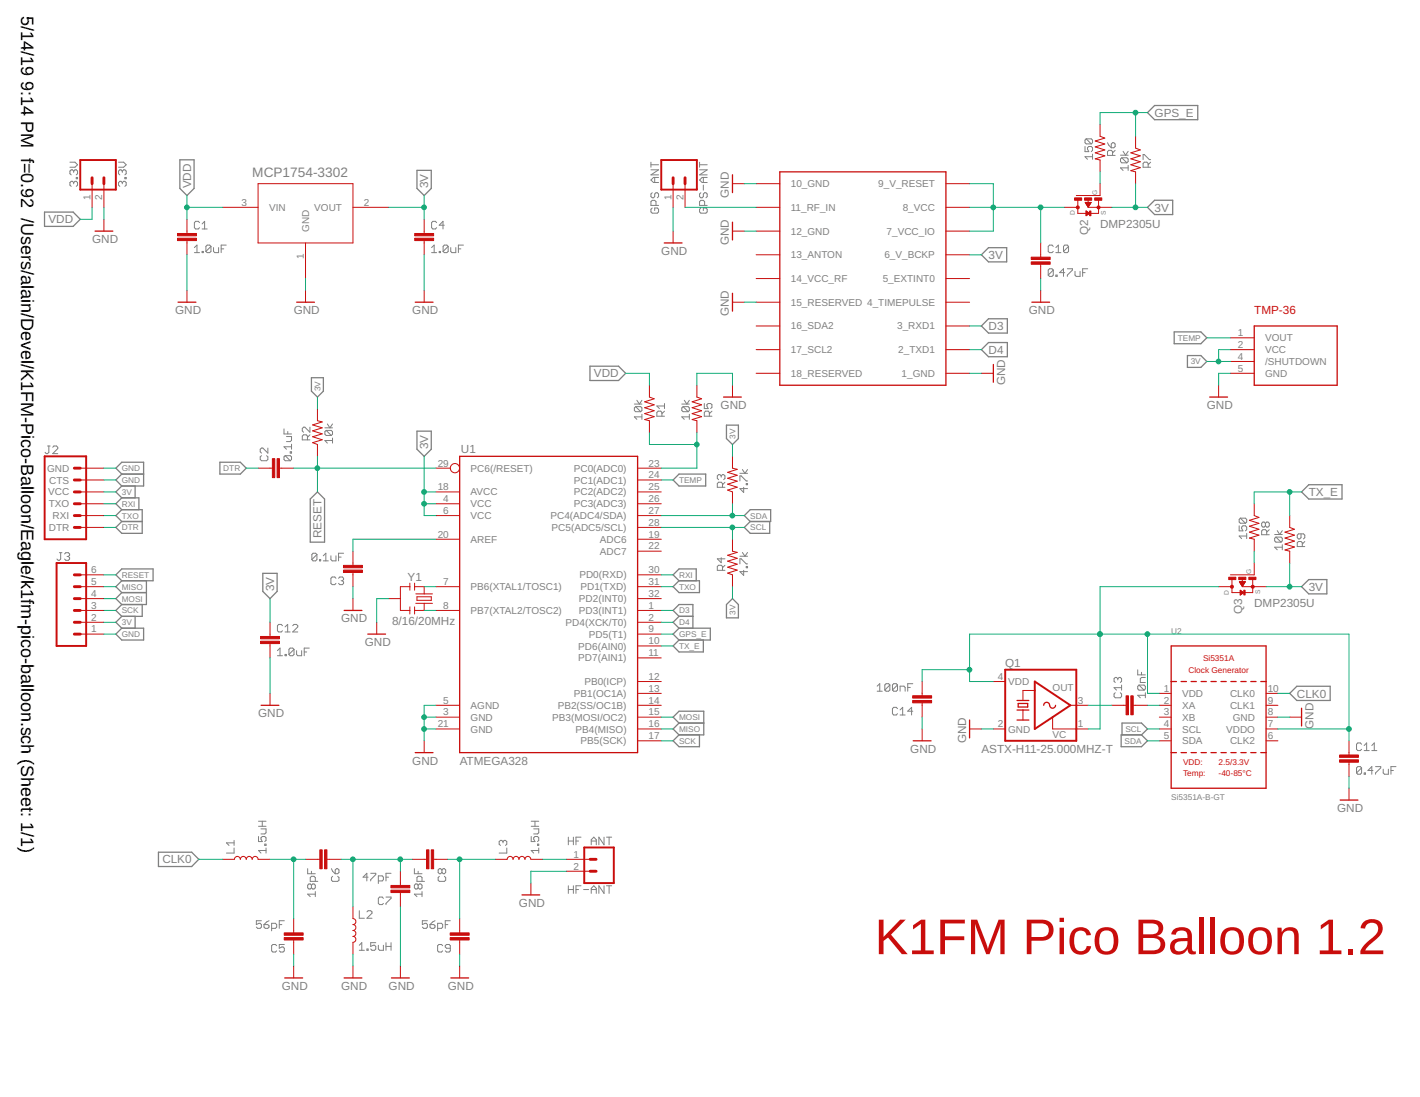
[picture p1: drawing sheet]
<svg xmlns="http://www.w3.org/2000/svg" width="279mm" height="216mm" viewBox="0 0 279 216" stroke-linecap="round" stroke-linejoin="round" font-family="sans-serif">
<g fill="none" stroke="#808080" stroke-width=".2">
<path d="M13.8 31.9h1l.5 .5-.5 .5h-1M14.5 35.9l.3-.2h.2l.3 .2v.5l-.3 .3M14.5 35.9l-.2-.2h-.3l-.2 .2v.5l.2 .3M14.5 33.7l-.2-.3h-.3l-.2 .3v.5l.2 .2M14.5 33.7v.2M14.5 35.9v.3M14.5 33.7l.3-.3h.2l.3 .3v.5l-.3 .2M15 34.9h.3v.3h-.3zM23.3 31.9h1l.5 .5-.5 .5h-1M24.1 35.9l-.3-.2h-.2l-.3 .2v.5l.3 .3M24.1 35.9l.2-.2h.3l.2 .2v.5l-.2 .3M24.1 33.7l-.3-.3h-.2l-.3 .3v.5l.3 .2"/>
<path d="M24.1 33.7l.2-.3h.3l.2 .3v.5l-.2 .2M24.1 33.7v.2M24.1 35.9v.3M24.6 34.9h.2v.3h-.2zM128.1 33.4h1.5l-1.5 1h1.5M128.1 31.9v1M128.1 32.4h1.5M128.3 37.9l-.2 .3v.5l.2 .2h.3l.2-.2v-.5l.3-.3h.2l.3 .3v.5l-.3 .2M128.8 34.9v1M129.6 34.9h-1l-.5 .5 .5 .5h1M137.6 33.4h1.5l-1.5 1h1.5M137.6 32.4h1.5"/>
<path d="M137.6 31.9v1M137.9 37.9l-.3 .3v.5l.3 .2h.3l.2-.2v-.5l.2-.3h.3l.2 .3v.5l-.2 .2M138.4 34.9v1M138.4 36.4v1M139.1 34.9h-.9l-.6 .5 .6 .5h.9M213.5 28.8v1h.7l-.2-.7 .2-.3h.5l.3 .3v.5l-.3 .2M213.7 27.3h1l.3 .3v.5l-.3 .2M213.7 27.3l-.2 .3v.5l.2 .2h1M213.7 27.3l1 1M215 30.8h-1.5l.5 .5M215 30.3v1M217.9 28.1l.8 1"/>
<path d="M218.7 28.3l.2-.2h.3l.2 .2v.5l-.2 .3h-.5zM218.9 30.6v-.8l-.2-.2h-.5l-.3 .2v.8h1.5M219.4 29.6l-.5 .5M220.5 30.5h1.5M220.7 31.1h1l.3 .2v.5l-.3 .2M220.7 31.1l-.2 .2v.5l.2 .2h1M220.7 31.1l1 .9M221 29.8l.5 .7 .5-.7M222 33h-1.5l.5 .5M222 32.6v.9M224.9 31.4v-1h.2l1 1h.3M225.9 32.9v-.7l-.2-.3h-.6l-.2 .3v.7h1.5"/>
<path d="M226.4 31.9l-.5 .5M38.2 49.7h1.1M38.2 48.7l.6-.5v1.5M39.3 43.8l-.3-.2h-.5l-.3 .2v1l.3 .3h.5l.3-.3M39.8 49.5h.2v.2h-.2zM39.8 45.1h1M39.8 44.1l.5-.5v1.5M41.5 48.5v1l-.2 .2h-.5l-.3-.2M41.5 48.5l-.2-.3h-.5l-.3 .3v1M41.5 48.5l-1 1M42 48.7v.8l.3 .2h.7v-1M43.5 49h.5"/>
<path d="M44.5 48.2h-1v1.5M84.9 48.7l.5-.5v1.5M84.9 49.7h1M85.9 43.8l-.2-.2h-.5l-.3 .2v1l.3 .3h.5l.2-.3M86.4 49.5h.3v.2h-.3zM87.4 44.3h-1l.8-.7v1.5M88.2 48.5v1l-.3 .2h-.5l-.2-.2M88.2 48.5l-.3-.3h-.5l-.2 .3v1M88.2 48.5l-1 1M88.7 48.7v.8l.2 .2h.8v-1M90.2 49h.5M91.2 48.2h-1v1.5"/>
<path d="M128.3 40.9l-.2 .3v.5l.2 .3h1l.3-.3v-.5l-.3-.3h-.5v.5M129.1 40.4v-.7l-.3-.3h-.5l-.2 .3v.7h1.5M137.9 40.9l-.3 .3v.5l.3 .3h1l.2-.3v-.5l-.2-.3h-.5v.5M138.6 40.4v-.7l-.2-.3h-.5l-.3 .3v.7h1.5M207.2 48.5l-.2-.3h-.5l-.3 .3v1l.3 .2h.5l.2-.2M207.2 53.1l-.2-.2h-.5l-.3 .2v1M207.2 53.1v1l-.2 .3h-.5l-.3-.3M207.2 53.1l-1 1M207.8 48.7l.4-.5v1.5M207.8 49.7h.9M207.8 54.1h.2v.3h-.2zM209.5 53.7h-1l.8-.8v1.5"/>
<path d="M210 52.9h1v.2l-1 1v.3M210.2 48.5v1l-.2 .2h-.5l-.2-.2M210.2 48.5l-.2-.3h-.5l-.2 .3v1M210.2 48.5l-.9 1M211.5 53.4v.7l.3 .3h.7v-1M213 53.7h.5M214 52.9h-1v1.5M124.8 79.5h1.5M125.3 78.8l.5 .7 .5-.7M130.7 79.9h-1.5l.6 .5M130.7 79.4v1M134.2 79.5h1.4"/>
<path d="M134.6 78.8l.5 .7 .5-.7M138.6 79.4v1h.7l-.2-.5v-.2l.2-.3h.5l.3 .3v.5l-.3 .2M9.4 87.8h.5M9.6 87.8v1.2l-.2 .3h-.3l-.2-.3M10.4 88l.2-.2h.5l.3 .2v.3l-1 1h1M51.5 89.7l-.3 .2v.5l.3 .3h1l.2-.3v-.5l-.2-.2M52.7 88.2v1l-1-1h-.2l-.3 .2v.5l.3 .3M55.9 84.4v1h1.5M56.1 89.7l-.2 .2v.5l.2 .3h1M56.1 89.7h1l.3 .2v.5l-.3 .3M56.1 89.7l1 1M56.4 85.9h1v.8l-.3 .2h-.7"/>
<path d="M56.6 84.9v.5M57.1 88.9h.3v.3h-.3zM57.4 87.4v1M57.4 87.9h-1.5l.5 .5M60.5 86.6v-.8l-.3-.2h-.5l-.2 .2v.8h1.5M61 84.1v1l-1-1h-.3l-.2 .2v.5l.2 .3M61 85.6l-.5 .5M63.9 84.2h1.5M64.2 84.7h1l.2 .3v.4l-.2 .3M64.2 84.7l-.3 .3v.4l.3 .3h1M64.2 84.7l1 1M64.4 83.4l.5 .8 .5-.8"/>
<path d="M65.4 86.7h-1.5l.5 .5M65.4 86.2v1M125.1 80h1l.2 .3v.5l-.2 .2M125.1 80l-.3 .3v.5l.3 .2h1M125.1 80l1 1M126.3 82h-1.5l.5 .5M126.3 81.5v1M130.2 81.9v-.7l-.2-.3h-.5l-.3 .3v.7h1.5M130.7 80.9l-.5 .5M134.4 80l-.2 .3v.5l.2 .2h1M134.4 80h1l.2 .3v.5l-.2 .2M134.4 80l1 1"/>
<path d="M135.6 82h-1.4l.4 .5M135.6 81.5v1M139.6 81.9v-.7l-.3-.3h-.5l-.2 .3v.7h1.5M140.1 80.9l-.5 .5M141.9 93.7l-.3-.3h-.2l-.3 .3v.4l.3 .3M141.9 93.7l.3-.3h.2l.2 .3v.4l-.2 .3M141.9 93.7v.2M142.2 95.9v-.7l-.3-.3h-.5l-.3 .3v.7h1.5M142.6 94.9l-.4 .5M145.6 94.7v-1h.2l1 1h.3M145.6 93.2h1.5M146.1 92.4l.5 .8 .5-.8"/>
<path d="M146.3 95.9v1l-.7-.7h1.5M146.8 95.2h.3v.2h-.3zM11.7 108.8h.5M11.9 108.8v1.2l-.2 .3h-.2l-.3-.3M12.7 109l.3-.2h.4l.3 .2v.3l-.3 .2M13.2 109.5h.2M13.4 109.5l.3 .3v.2l-.3 .3h-.4l-.3-.3M62.4 109.1l-.3-.2h-.5l-.2 .2v1M62.4 109.1v1l-.3 .3h-.5l-.2-.3M62.4 109.1l-1 1M62.9 110.1h.2v.3h-.2zM63.6 110.4h1"/>
<path d="M63.6 109.4l.5-.5v1.5M65.1 109.4v.7l.3 .3h.7v-1M66.1 113.8l-.2-.2h-.5l-.3 .2v1l.3 .3h.5l.2-.3M66.6 109.6h.5M66.6 113.8l.3-.2h.5l.2 .2v.2l-.2 .3M67.1 114.3h.3M67.4 114.3l.2 .3v.2l-.2 .3h-.5l-.3-.3M67.6 108.9h-1v1.5M141.9 109.7v1l-.8-.7h1.5M142.2 112.2v-.7l-.3-.2h-.5l-.3 .2v.7h1.5M142.6 111.3l-.4 .4M145.6 111v-1h.2l1 1h.3"/>
<path d="M145.6 109.5h1.5M146.1 108.7l.5 .8 .5-.8M146.3 112.2v1l-.7-.7h1.5M146.8 111.5h.3v.2h-.3zM243.8 103.5v1h.8l-.3-.5v-.3l.3-.2h.4l.3 .2v.5l-.3 .3M244.1 102h.9l.3 .2v.5l-.3 .3M244.1 102l-.3 .2v.5l.3 .3h.9M244.1 102l.9 1M245.3 105.5h-1.5l.5 .5M245.3 105v1M249 103l-.3-.3h-.2l-.3 .3v.5l.3 .2h.2l.3-.2M249 103l.2-.3h.3l.2 .3v.5l-.2 .2h-.3l-.2-.2"/>
<path d="M249 103v.5M249.2 105.2v-.7l-.2-.3h-.5l-.3 .3v.7h1.5M249.7 104.2l-.5 .5M250.8 105.2h1.5M251.1 105.7h1l.2 .2v.5l-.2 .3M251.1 105.7l-.3 .2v.5l.3 .3h1M251.1 105.7l1 1M251.3 104.4l.5 .8 .5-.8M252.3 107.7h-1.5l.5 .5M252.3 107.2v1M256 105.1v.7l-.3 .3h-.2l-.3-.3v-.5l.3-.2h1l.2 .2v.5l-.2 .3M256.2 107.6v-.8l-.2-.2h-.5l-.3 .2v.8h1.5"/>
<path d="M256.7 106.6l-.5 .5M54.6 128.1l.5-.5v1.5M54.6 129.1h1M55.6 123.1l-.3-.2h-.5l-.2 .2v1l.2 .3h.5l.3-.3M56.1 123.4l.5-.5v1.5M56.1 128.8h.2v.3h-.2zM56.1 124.4h1M57.6 123.1l.2-.2h.5l.3 .2v.3l-1 1h1M57.8 127.8v1l-.2 .3h-.5l-.2-.3M57.8 127.8l-.2-.2h-.5l-.2 .2v1M57.8 127.8l-.9 1M58.4 128.1v.7l.2 .3h.8v-1"/>
<path d="M59.9 128.3h.4M60.9 127.6h-1v1.5M172.6 135l.5-.4v1.4M172.6 136h1M175.1 134.8v1l-.3 .2h-.5l-.2-.2M175.1 134.8l-.3-.2h-.5l-.2 .2v1M175.1 134.8l-1 1M176.6 134.8v1l-.3 .2h-.4l-.3-.2M176.6 134.8l-.3-.2h-.4l-.3 .2v1M176.6 139.5l-.3-.3h-.4l-.3 .3v1l.3 .2h.4l.3-.2M176.6 134.8l-1 1M177.1 136v-1h.8l.2 .3v.7"/>
<path d="M177.1 139.7l.5-.5v1.5M178.6 135.3h.5M179.6 134.6h-1v1.4M179.6 140h-1l.8-.8v1.5M219.4 136.3l-.2 .3v.5l.2 .2h1l.3-.2v-.5l-.3-.3M219.9 133.6l-.2-.3h-.3l-.2 .3v.5l.2 .2M219.9 133.6l.3-.3h.2l.3 .3v.5l-.3 .2M219.9 133.6v.2M220.7 134.8v1M220.7 135.3h-1.5l.5 .5M223.9 131.8v1h1.5M224.1 134.8h1l.3 .3v.5l-.3 .2"/>
<path d="M224.1 134.8l-.2 .3v.5l.2 .2h1M224.1 134.8l1 1M224.6 132.3v.5M225.4 136.8h-1.5l.5 .5M225.4 136.3v1M225.4 133.3h-.8l-.2 .3v.7h1M177.1 140.7h1M267.9 146.5l-.2-.3h-.5l-.3 .3v1l.3 .2h.5l.2-.2M267.9 151.1l-.2-.2h-.5l-.3 .2v1M267.9 151.1v1l-.2 .3h-.5l-.3-.3M267.9 151.1l-1 1M268.4 152.1h.3v.3h-.3z"/>
<path d="M268.4 147.7h1M268.4 146.7l.5-.5v1.5M269.9 147.7h1M269.9 146.7l.5-.5v1.5M270.2 151.6h-1l.7-.7v1.5M270.7 150.9h1v.2l-1 1v.3M272.2 151.4v.7l.2 .3h.8v-1M273.7 151.6h.5M274.7 150.9h-1v1.5M46.1 166.9v1h-1.5M46.1 165.4v1M46.1 165.9h-1.5l.5 .5"/>
<path d="M50.9 164.6v1h.7l-.2-.5v-.2l.2-.3h.5l.2 .3v.5l-.2 .2M50.9 162.6h1.4M50.9 161.6h1.4M51.4 163.1h.9v.8l-.2 .2h-.7M51.6 161.6v1M52.1 166.1h.2v.3h-.2zM52.3 167.4h-1.4l.5 .5M52.3 166.9v1M60.5 171v1h1.5M61.3 174.2l.2-.2h.3l.2 .2v.5l-.2 .3h-.3l-.2-.3M61.3 174.2l-.3-.2h-.2l-.3 .2v.5l.3 .3h.2l.3-.3M61.3 171.5v.5"/>
<path d="M61.3 174.2v.5M62 176h-1.5l.5 .5M62 173.5v-.8l-.2-.2h-.5l-.3 .2v.8h1.5M62 175.5v1M65.2 171l.2 .5 .6 .5M65.4 172.5l-.2 .2v.5l.2 .3h1l.3-.3v-.5l-.3-.2M66 171.2l.2-.2h.2l.3 .2v.5l-.3 .3h-.4zM70.7 179.2v1.5h1M72.2 179.5l.2-.3h.5l.3 .3v.2l-1 1h1M72.4 172.6h-1l.8-.7v1.5M72.9 171.9h1v.2l-1 1v.3M74.4 173.4h.8l.2-.3v-.5l-.2-.2h-.8v1.5"/>
<path d="M75.4 176.8l-.2-.2h-.5l-.3 .2v1l.3 .2h.5l.2-.2M75.9 172.6h.6M75.9 176.6h1v.2l-1 1v.2M76.9 171.9h-1v1.5M81.5 171v1h1.5M82.3 174.2l-.3-.2h-.2l-.3 .2v.5l.3 .3h.2l.3-.3M82.3 174.2l.2-.2h.3l.2 .2v.5l-.2 .3h-.3l-.2-.3M82.3 171.5v.5M82.3 174.2v.5M83 176h-1.5l.5 .5M83 173.5v-.8l-.2-.2h-.5l-.3 .2v.8h1.5M83 175.5v1"/>
<path d="M86.4 172.5l-.2 .2v.5l.2 .3h1l.3-.3v-.5l-.3-.2M87 171.2l-.3-.2h-.3l-.2 .2v.5l.2 .3h.3l.3-.3M87 171.2l.2-.2h.2l.3 .2v.5l-.3 .3h-.2l-.2-.3M87 171.2v.5M99 165.7l.2-.3h.3l.2 .3v.4l-.2 .3M99 165.7l-.3-.3h-.2l-.3 .3v.4l.3 .3M99 165.7v.2M99.7 166.9v1h-1.5M104.5 164.6v1h.8l-.3-.5v-.2l.3-.3h.5l.2 .3v.5l-.2 .2M104.5 162.6h1.5M104.5 161.6h1.5M105 163.1h1v.8l-.2 .2h-.8"/>
<path d="M105.3 161.6v1M105.8 166.1h.2v.3h-.2zM106 167.4h-1.5l.5 .5M106 166.9v1M111.8 164.8v1.5M111.8 174.3v1.5M111.8 165.5h1M111.8 175.1h1M112.8 164.8v1.5M112.8 174.3v1.5M113.3 165.5h.5M113.3 175.1h.5"/>
<path d="M114.3 164.8h-1v1.5M114.3 174.3h-1v1.5M114.8 175.1h1M116.3 165.5h1M116.3 166.3v-1l.5-.5 .5 .5v1M116.3 175.8v-1l.5-.5 .5 .5v1M116.3 175.1h1M118.9 164.8v1.5l-1.1-1.5v1.5M118.9 174.3v1.5l-1.1-1.5v1.5M119.3 164.8h1.1M119.3 174.3h1.1M119.8 164.8v1.5"/>
<path d="M119.8 174.3v1.5M51.4 181.2h-1v.8l.5-.3h.3l.2 .3v.5l-.2 .2h-.5l-.3-.2M51.9 182h.8l.2 .2v.3l-.2 .2h-.5l-.3-.2zM52.9 181.2l-1 .8M53.4 182.7h.8l.2-.2v-.5l-.2-.3h-.8v1.5M54.4 186.1l-.2-.2h-.5l-.3 .2v1l.3 .3h.5l.2-.3M54.9 182h.6M55.9 181.2h-1v1.5M55.9 185.9h-1v.7l.6-.2h.2l.2 .2v.5l-.2 .3h-.5l-.3-.3M70.7 186l.5-.5v1.5M70.7 187h1M72.2 186.8h.2v.2h-.2z"/>
<path d="M73.9 185.5h-1v.8l.5-.3h.3l.2 .3v.5l-.2 .2h-.5l-.3-.2M74.4 186v.8l.3 .2h.7v-1M75.9 185.5v1.5M75.9 186.3h1M76.9 185.5v1.5M84.1 181.2h-1v.8l.5-.3h.3l.2 .3v.5l-.2 .2h-.5l-.3-.2M84.6 182h.8l.2 .2v.3l-.2 .2h-.5l-.3-.2zM85.6 181.2l-1 .8M86.1 182.7h.8l.2-.2v-.5l-.2-.3h-.8v1.5M87.1 186.1l-.2-.2h-.5l-.3 .2v1l.3 .3h.5l.2-.3M87.6 182h.5M88.6 181.2h-1v1.5"/>
<path d="M88.6 186.6h-.7l-.3-.2v-.3l.3-.2h.5l.2 .2v1l-.2 .3h-.5l-.3-.3"/>
</g>
<g fill="none" stroke="#808080" stroke-width=".25">
<path d="M35.4 31.5h2.8v5.6l-1.4 1.4-1.4-1.4zM82 33.5h2.9v3.6l-1.4 1.4-1.5-1.4zM225.8 22.2l1.4-1.4h8.5v2.8h-8.5zM8.8 41.7h5.6l1.4 1.5-1.4 1.4h-5.6zM193.1 50.1l1.4-1.4h3.6v2.8h-3.6zM225.8 40.8l1.4-1.4h3.5v2.8h-3.5zM61.3 74.3h2.3v2.7l-1.1 1.1-1.2-1.1zM116.1 72.1h5.6l1.4 1.4-1.4 1.4h-5.6zM193.1 68.8l1.4-1.4h3.7v2.8h-3.7zM194.5 62.7h3.7v2.9h-3.7l-1.4-1.4zM231 65.3h5.3l1.1 1.2-1.1 1.1h-5.3zM233.6 70h2.7l1.1 1.1-1.1 1.2h-2.7z"/>
<path d="M24 93.3l-1.2 1.2 1.2 1.2M24 93.3h4.3M24 93.3l-1.2-1.2 1.2-1.1h4.3v4.7h-4.3M24 95.7l-1.2 1.1 1.2 1.2M24 98h3.3v2.3M24 98l-1.2 1.1 1.2 1.2M26.6 95.7v2.3M43.3 91h4l1.2 1.1-1.2 1.2h-4zM61 98.2l1.5-1.4 1.4 1.4v8.5h-2.9zM82 84.9h2.9v3.5l-1.4 1.4-1.5-1.4zM132.4 94.5l1.2-1.2h5.3v2.4h-5.3zM142.9 83.7h2.4v2.6l-1.2 1.2-1.2-1.2z"/>
<path d="M257.5 95.4h6.6v2.8h-6.6l-1.4-1.4zM22.8 113.1l1.2-1.1h6.1v2.3h-6.1zM24 114.3l-1.2 1.2 1.2 1.1M24 116.6h4.8M24 116.6l-1.2 1.2 1.2 1.2M24 119l-1.2 1.1 1.2 1.2M24 100.3h4v4.7h-4l-1.2-1.2 1.2-1.2M24 102.6h4M24 100.3l-1.2 1.2 1.2 1.1M28 119v2.3h-4M28.8 114.3v4.7h-4.8M51.7 112.8h2.8v3.6l-1.4 1.4-1.4-1.4z"/>
<path d="M132.4 115.5l1.2-1.2h4v2.3h-4zM133.6 114.3l-1.2-1.2 1.2-1.1h3.4v2.3M142.9 119l1.2-1.2 1.2 1.2v2.6h-2.4zM146.5 101.5l1.1-1.2h4v2.3h-4zM147.6 102.6l-1.1 1.2 1.1 1.2h3.8v-2.4M256.1 115.5l1.4-1.4h3.6v2.8h-3.6zM24 123.6h4.3v2.4h-4.3l-1.2-1.2zM24 121.3l-1.2 1.2 1.2 1.1M26.6 121.3v2.3M133.6 123.6h6.2v2.4h-6.2M133.6 121.3l-1.2-1.2 1.2-1.1h2.7v4.6M133.6 121.3h2.7"/>
<path d="M133.6 121.3l-1.2 1.2 1.2 1.1M133.6 123.6l-1.2 1.2 1.2 1.2M133.6 126l-1.2 1.1 1.2 1.2h4.8v-2.3M253.8 136.5l1.4-1.4h6.5v2.8h-6.5zM133.6 142.3l-1.2 1.2 1.2 1.1M133.6 142.3h4.9M133.6 142.3l-1.2-1.2 1.2-1.1h4.9v4.6h-4.9M133.6 144.6l-1.2 1.2 1.2 1.2h4v-2.4M220.6 144.6h4l1.2 1.2-1.2 1.2h-4zM220.8 144.6v-2.3h3.8l1.2 1.2-1.2 1.1M31.2 167.7h6.5l1.4 1.4-1.4 1.4h-6.5z"/>
</g>
<g fill="none" stroke="#c90d0c" stroke-width=".25">
<path d="M144.1 34.4v3.5M153.4 33.8h32.7v42h-32.7zM18.7 45.5h3.5M35 59.5h3.5M58.4 59.5h3.5M81.7 59.5h3.5M130.7 47.8h3.5M144.1 43.7v3.5M144.1 57.7v3.5M203 59.5h3.5M142.4 78.1h3.5M195.5 71.7v3.5"/>
<path d="M238 78.1h3.5M246.8 64.2h16.3v11.6h-16.3zM90.4 89.8h35.1v58.3h-35.1zM51.4 138.8h3.5M67.7 120.1h3.5M72.4 124.8h3.5M200.1 139.7h2.3M200.1 137.9h2.3M200.3 138.5h1.9v.6h-1.9zM205.4 138.8a.62 .62 0 0 1 .7-.6 .62 .62 0 0 1 .5 .8 .58 .58 0 0 0 .6 .4 .58 .58 0 0 0 .5-.6M230.4 134.1h1.1M230.4 127.1h18.7v28h-18.7z"/>
<path d="M232.4 134.1h1M234.4 134.1h1M236.3 134.1h1.1M238.3 134.1h1M240.2 134.1h1.1M242.2 134.1h1M244.2 134.1h1M246.1 134.1h1M248.1 134.1h1M256.1 139.4v3.5M81.7 148.1h3.5M179.7 145.8h3.5"/>
<path d="M190.8 141.7v3.5M200.1 141.7h2.3M230.4 148.1h1.1M232.4 148.1h1M234.4 148.1h1M236.3 148.1h1.1M238.3 148.1h1M240.2 148.1h1.1M242.2 148.1h1M244.2 148.1h1M246.1 148.1h1M248.1 148.1h1"/>
<path d="M263.7 157.5h3.5M102.7 176.1h3.5M56 192.5h3.5M67.7 192.5h3.5M77 192.5h3.5M88.7 192.5h3.5"/>
</g>
<g fill="none" stroke="#c90d0c" stroke-width=".2">
<path d="M18.1 36.2v4.6M20.4 36.2v4.6M50.8 36.2h18.6v11.6h-18.6zM132.4 36.2v4.6M134.8 36.2v4.6M144.1 36.2h2.4M148.8 36.2h4.6M186.1 36.2h4.7M213.5 39.8h1.2l-.6 1zM213.6 39.9h1.1M213.6 39.9h1M214.1 39.1v.7"/>
<path d="M216.2 39.1v2.9h-4.1v-2.6M216.5 36.2v2.3h-4.7M216.5 24.5v2.3l.9 .4-1.9 .5 1.9 .6-1.9 .6 1.9 .6-1.9 .6 1.9 .6-1.9 .6 1 .2v2.3M223.4 26.8v2.3l1 .4-1.9 .6 1.9 .6-1.9 .6 1.9 .5-1.9 .6 1.9 .6-1.9 .6 .9 .2v2.4M20.4 43.2v2.3M36.8 43.2v2.8M36.8 47.3v2.8M36.8 57.1v2.4M43.8 40.8h7M60.1 47.8v7M60.1 57.1v2.4M69.4 40.8h7.1"/>
<path d="M83.5 43.2v2.8M83.5 47.3v2.8M83.5 57.1v2.4M132.4 45.5v2.3M144.1 45.5h2.4M144.1 59.5h2.4M148.8 45.5h4.6M148.8 40.8h4.6M148.8 50.1h4.6M148.8 54.8h4.6M148.8 59.5h4.6M186.1 45.5h4.7"/>
<path d="M186.1 40.8h4.7M186.1 50.1h4.7M186.1 54.8h4.7M186.1 59.5h4.7M204.8 47.8v2.8M204.8 52v2.8M204.8 57.1v2.4M209.4 40.8h2.7M213.6 40h1M213.7 40.1h.8M213.7 41.5l.7 .5-.7 .5zM213.7 42.4h.1"/>
<path d="M213.7 42.2h.3M213.7 42.1h.5M213.7 42h.6M213.7 41.9h.6M213.7 41.8h.4M213.7 41.7h.3M213.7 41.6h.1M213.7 40.2h.8M213.8 40.2h.6M213.8 40.3h.6M213.9 40.4h.5M213.9 40.4h.4"/>
<path d="M213.9 40.5h.4M214 40.6h.2M214.1 40.7h.1M214.1 40.8h4.7M127.8 75.8v2.3l.9 .4-1.8 .6 1.8 .6-1.8 .5 1.8 .6-1.8 .6 1.8 .6-1.8 .6 .9 .2v2.4M137.1 75.8v2.3l.9 .4-1.8 .6 1.8 .6-1.8 .5 1.8 .6-1.8 .6 1.8 .6-1.8 .6 .9 .2v2.4M144.1 75.8v2.3M148.8 73.5h4.6M148.8 64.2h4.6M148.8 68.8h4.6M186.1 73.5h4.7M186.1 64.2h4.7"/>
<path d="M186.1 68.8h4.7M193.1 73.5h2.4M239.8 75.8v2.3M242.1 73.5h4.7M242.1 68.8h4.7M242.1 66.5h4.7M242.1 71.1h4.7M15.8 99.1h4.6M15.8 96.8h4.6M15.8 94.5h4.6M15.8 92.1h4.6M50.8 92.1h2.8"/>
<path d="M55 92.1h2.8M62.5 80.5v2.3l.9 .2-1.9 .6 1.9 .6-1.9 .6 1.9 .6-1.9 .6 1.9 .6-1.9 .5 1 .4v2.3M85.8 99.1h4.6M85.8 96.8h4.6M85.8 92.1h2.8M125.5 99.1h4.6M125.5 96.8h4.6M125.5 94.5h4.6M125.5 92.1h4.6M144.1 89.8v2.3l1 .3-1.9 .6 1.9 .5-1.9 .6 1.9 .6-1.9 .6 1.9 .6-1.9 .6 .9 .3v2.3M246.8 99.1v2.4l.9 .3-1.9 .6 1.9 .6-1.9 .6 1.9 .6-1.9 .5 1.9 .6-1.9 .6 1 .2v2.4M15.8 115.5h4.6"/>
<path d="M15.8 101.5h4.6M15.8 117.8h4.6M15.8 113.1h4.6M15.8 103.8h4.6M69.4 108.5v2.8M69.4 112.7v2.8M69.4 117.8v2.3M76.5 117.8h2.3M80.6 115.5h-1.8v4.6h1.8M80.6 114.8v1.4M80.6 119.4v1.4M81.6 115.5h1.9v1.4"/>
<path d="M81.6 114.8v1.4M81.6 119.4v1.4M81.8 118.7h3.3M81.8 116.9h3.3M82 117.5h2.9v.7h-2.9zM83.5 118.7v1.4h-1.9M85.8 115.5h4.6M85.8 101.5h4.6M85.8 106.1h4.6M125.5 115.5h4.6M125.5 101.5h4.6M125.5 106.1h4.6"/>
<path d="M125.5 117.8h4.6M125.5 113.1h4.6M125.5 108.5h4.6M125.5 103.8h4.6M144.1 106.1v2.4l1 .2-1.9 .6 1.9 .6-1.9 .5 1.9 .6-1.9 .6 1.9 .6-1.9 .6 .9 .3v2.4M239.8 115.5h2.6M243.9 114.5h1.1l-.6 .9zM243.9 114.6h1.1M243.9 114.6h1M244 114.7h.9M244 116.2l.7 .4-.7 .5zM244 117h.1"/>
<path d="M244 116.9h.3M244 116.8h.5M244 116.7h.6M244 116.5h.5M244 116.4h.3M244 116.3h.2M244.1 114.8h.7M244.1 114.9h.7M244.2 115h.5M244.2 115.1h.5M244.2 115.1h.4M244.3 115.2h.3"/>
<path d="M244.4 115.3h.1M244.4 115.4h.1M244.4 115.5h4.7M244.4 113.7v.8M246.5 113.7v2.9h-4.1v-2.6M246.8 110.8v2.3h-4.7M253.8 101.5v2.3l.9 .4-1.9 .5 1.9 .6-1.9 .6 1.9 .6-1.9 .6 1.9 .6-1.9 .5 1 .3v2.3M15.8 120.1h4.6M15.8 124.8h4.6M15.8 122.5h4.6M53.1 122.5v2.8M53.1 126.7v2.8"/>
<path d="M53.1 136.5v2.3M74.1 122.5v2.3M85.8 120.1h4.6M85.8 138.8h4.6M125.5 120.1h4.6M125.5 138.8h4.6M125.5 136.5h4.6M125.5 134.1h4.6M125.5 129.5h4.6M125.5 127.1h4.6M125.5 124.8h4.6M125.5 122.5h4.6"/>
<path d="M181.4 134.1v2.8M181.4 138.3v2.8M195.5 134.1h2.3M201.3 139.7v2M203.6 135.9h-2.3v2M210.6 138.8h3.5M218.8 138.8h2.8M223 138.8h2.8M228.1 138.8h2.3M228.1 136.5h2.3M249.1 138.8h2.3M249.1 136.5h2.3"/>
<path d="M83.5 145.8v2.3M85.8 141.1h4.6M85.8 143.5h4.6M125.5 145.8h4.6M125.5 141.1h4.6M125.5 143.5h4.6M181.4 143.5v2.3M190.8 143.5h2.3M195.5 143.5h2.3M207.1 141.1v2.4h7M228.1 145.8h2.3M228.1 141.1h2.3"/>
<path d="M228.1 143.5h2.3M249.1 145.8h2.3M249.1 141.1h2.3M249.1 143.5h2.3M253.8 141.1h2.3M265.4 145.8v2.8M265.4 150v2.8M265.4 155.1v2.4M43.8 169.1h2.3a.58 .58 0 0 1 .6-.6 .58 .58 0 0 1 .6 .6 .58 .58 0 0 1 .6-.6 .58 .58 0 0 1 .6 .6 .58 .58 0 0 1 .5-.6 .58 .58 0 0 1 .6 .6 .58 .58 0 0 1 .6-.6 .58 .58 0 0 1 .6 .6h2.3M60.1 169.1h2.8M64.3 169.1h2.8M69.4 178.5v2.3a.59 .59 0 0 1 .6 .6 .59 .59 0 0 1-.6 .6 .58 .58 0 0 1 .6 .6 .58 .58 0 0 1-.6 .5 .58 .58 0 0 1 .6 .6 .58 .58 0 0 1-.6 .6 .58 .58 0 0 1 .6 .6 .58 .58 0 0 1-.6 .6v2.3"/>
<path d="M78.8 171.5v2.8M78.8 175.7v2.8M81.1 169.1h2.8M85.3 169.1h2.8M97.5 169.1h2.3a.58 .58 0 0 1 .6-.6 .58 .58 0 0 1 .5 .6 .58 .58 0 0 1 .6-.6 .58 .58 0 0 1 .6 .6 .59 .59 0 0 1 .6-.6 .59 .59 0 0 1 .6 .6 .58 .58 0 0 1 .6-.6 .58 .58 0 0 1 .6 .6h2.3M104.5 173.8v2.3M111.4 169.1h4.7M111.4 171.5h4.7M57.8 180.8v2.8M57.8 185v2.8M57.8 190.1v2.4M69.4 190.1v2.4"/>
<path d="M78.8 190.1v2.4M90.4 180.8v2.8M90.4 185v2.8M90.4 190.1v2.4"/>
<circle cx="89.5" cy="92.1" r=".91"/>
</g>
<g fill="#c90d0c" stroke="#c90d0c" stroke-width=".2">
<path d="M54.5 90.3h.5v3.7h-.5z"/>
<path d="M53.6 90.3h.5v3.7h-.5z"/>
<path d="M67.6 111.3h3.7v.4h-3.7z"/>
<path d="M67.6 112.2h3.7v.5h-3.7z"/>
<path d="M55.9 183.6h3.7v.5h-3.7z"/>
<path d="M55.9 184.5h3.7v.5h-3.7z"/>
<path d="M76.9 174.3h3.7v.4h-3.7z"/>
<path d="M76.9 175.2h3.7v.5h-3.7z"/>
<path d="M88.6 183.6h3.7v.5h-3.7z"/>
<path d="M88.6 184.5h3.7v.5h-3.7z"/>
<path d="M62.9 167.3h.5v3.7h-.5z"/>
<path d="M63.9 167.3h.4v3.7h-.4z"/>
<path d="M83.9 167.3h.5v3.7h-.5z"/>
<path d="M84.9 167.3h.4v3.7h-.4z"/>
<path d="M263.6 149.5h3.7v.5h-3.7z"/>
<path d="M263.6 148.6h3.7v.5h-3.7z"/>
<path d="M81.6 46.9h3.7v.4h-3.7z"/>
<path d="M81.6 46h3.7v.4h-3.7z"/>
<path d="M34.9 46.9h3.8v.4h-3.8z"/>
<path d="M34.9 46h3.8v.4h-3.8z"/>
<path d="M51.3 126.2h3.7v.5h-3.7z"/>
<path d="M51.3 125.3h3.7v.4h-3.7z"/>
<path d="M202.9 51.5h3.7v.5h-3.7z"/>
<path d="M202.9 50.6h3.7v.5h-3.7z"/>
<path d="M211.4 38.9h1.4v.5h-1.4z"/>
<path d="M213.4 38.9h1.4v.5h-1.4z"/>
<path d="M215.4 38.9h1.4v.5h-1.4z"/>
<path d="M214.4 41.5h.3v1h-.3z"/>
<path d="M222.5 136.9h.5v3.8h-.5z"/>
<path d="M221.6 136.9h.4v3.8h-.4z"/>
<path d="M241.8 113.6h1.4v.5h-1.4z"/>
<path d="M243.7 113.6h1.4v.5h-1.4z"/>
<path d="M245.7 113.6h1.4v.5h-1.4z"/>
<path d="M244.7 116.2h.3v.9h-.3z"/>
<path d="M179.6 136.9h3.7v.5h-3.7z"/>
<path d="M179.6 137.9h3.7v.4h-3.7z"/>
</g>
<path d="M15.8 31.5h7v5.8h-7zM130.1 31.5h7v5.8h-7zM8.8 89.8h8.2v16.3h-8.2zM11.1 110.8h5.9v16.3h-5.9zM197.8 131.8h14v14h-14zM203.6 134.1l7 4.7-7 4.7zM115 166.8h5.8v7h-5.8z" fill="none" stroke="#c90d0c" stroke-width=".38"/>
<g fill="none" stroke="#c90d0c" stroke-width=".57">
<path d="M18.1 35v1.2M20.4 35v1.2M132.4 35v1.2M134.8 35v1.2M14.6 99.1h1.2M14.6 94.5h1.2M14.6 96.8h1.2M14.6 92.1h1.2M14.6 101.5h1.2M14.6 103.8h1.2M14.6 115.5h1.2M14.6 117.8h1.2"/>
<path d="M14.6 113.1h1.2M14.6 120.1h1.2M14.6 122.5h1.2M14.6 124.8h1.2M116.1 171.5h1.2M116.1 169.1h1.2"/>
</g>
<g fill="#c90d0c" stroke="#c90d0c" stroke-width=".2">
<path d="M215.9 40.6h.5v.4h-.5l-.1-.2z" fill-rule="evenodd"/>
<path d="M211.9 40.6h.4v.4h-.4z" fill-rule="evenodd"/>
<path d="M246.3 115.3h.4v.4h-.4l-.1-.2z" fill-rule="evenodd"/>
<path d="M242.2 115.3h.4v.4h-.4z" fill-rule="evenodd"/>
</g>
<g fill="none" stroke="#0dab76" stroke-width=".2">
<path d="M36.8 38.5v4.7M83.5 38.5v4.7M146.5 36.2h2.3M190.8 36.2h4.7v9.3h-4.7M216.5 33.8v2.4M223.4 22.2v4.6M223.4 36.2v4.6M225.8 22.2h-9.3v2.3M18.1 40.8v2.4h-2.3M20.4 40.8v2.4M36.8 50.1v7M36.8 40.8h7"/>
<path d="M60.1 54.8v2.3M76.5 40.8h7M83.5 50.1v7M132.4 40.8v4.7M134.8 40.8h14M146.5 45.5h2.3M146.5 59.5h2.3M190.8 40.8h18.6M190.8 50.1h2.3M204.8 40.8v7M204.8 54.8v2.3M218.8 40.8h7"/>
<path d="M62.5 78.1v2.4M123.1 73.5h4.7v2.3M137.1 75.8v-2.3h7v2.3M190.8 73.5h2.3M190.8 64.2h2.3M190.8 68.8h2.3M237.4 71.1h4.7M237.4 66.5h4.7M242.1 73.5h-2.3v2.3M242.1 68.8h-2.3v2.3M20.4 94.5h2.4M20.4 92.1h2.4"/>
<path d="M20.4 96.8h2.4M20.4 99.1h2.4M48.5 92.1h2.3M57.8 92.1h28M62.5 89.8v7M83.5 89.8v11.7h2.3M83.5 96.8h2.3M83.5 99.1h2.3M127.8 85.2v2.3h9.3M130.1 94.5h2.3M137.1 85.2v6.9h-7M144.1 87.5v2.3"/>
<path d="M144.1 99.1v2.4M253.8 96.8v4.7M256.1 96.8h-9.3v2.3M20.4 117.8h2.4M20.4 101.5h2.4M20.4 115.5h2.4M20.4 113.1h2.4M20.4 103.8h2.4M53.1 117.8v4.7M69.4 115.5v2.3M76.5 117.8h-2.4v4.7M83.5 115.5h2.3"/>
<path d="M85.8 106.1h-16.4v2.4M130.1 101.5h16.4M130.1 115.5h2.3M130.1 113.1h2.3M130.1 103.8h16.4M144.1 103.8v2.3M144.1 115.5v2.3M239.8 115.5h-23.3v28h-2.4M246.8 108.5v2.3M249.1 115.5h7M253.8 110.8v4.7M20.4 124.8h2.4"/>
<path d="M20.4 120.1h2.4M20.4 122.5h2.4M53.1 129.5v7M83.5 120.1h2.3M85.8 138.8h-2.3v7M130.1 124.8h2.3M130.1 120.1h2.3M130.1 122.5h2.3M130.1 127.1h2.3M190.8 131.8h-9.4v2.3M195.5 134.1h-4.7v-9.3h74.6v21M214.1 138.8h4.7"/>
<path d="M225.8 138.8h2.3M225.8 124.8v11.7h2.3M251.4 136.5h2.4M83.5 141.1h2.3M83.5 143.5h2.3M130.1 141.1h2.3M130.1 143.5h2.3M130.1 145.8h2.3M181.4 141.1v2.4M193.1 143.5h2.4M225.8 143.5h2.3M225.8 145.8h2.3"/>
<path d="M251.4 141.1h2.4M251.4 143.5h14M265.4 152.8v2.3M39.1 169.1h4.7M53.1 169.1h7M57.8 169.1v11.7M67.1 169.1h14M69.4 169.1v9.4M78.8 169.1v2.4M78.8 178.5v11.6M88.1 169.1h9.4M90.4 169.1v11.7"/>
<path d="M106.8 169.1h4.6M111.4 171.5h-6.9v2.3M57.8 187.8v2.3M69.4 187.8v2.3M90.4 187.8v2.3"/>
</g>
<g fill="#0dab76" stroke="#0dab76" stroke-width=".2">
<circle cx="83.4" cy="141.1" r=".47"/>
<circle cx="83.4" cy="143.5" r=".47"/>
<circle cx="83.4" cy="96.8" r=".47"/>
<circle cx="83.4" cy="99.1" r=".47"/>
<circle cx="83.4" cy="40.8" r=".47"/>
<circle cx="239.8" cy="71.1" r=".47"/>
<circle cx="253.7" cy="115.5" r=".47"/>
<circle cx="223.4" cy="40.8" r=".47"/>
<circle cx="62.4" cy="92.1" r=".47"/>
<circle cx="144.1" cy="101.5" r=".47"/>
<circle cx="144.1" cy="103.8" r=".47"/>
<circle cx="78.8" cy="169.1" r=".47"/>
<circle cx="69.4" cy="169.1" r=".47"/>
<circle cx="57.8" cy="169.1" r=".47"/>
<circle cx="90.4" cy="169.1" r=".47"/>
<circle cx="36.8" cy="40.8" r=".47"/>
<circle cx="137.1" cy="87.5" r=".47"/>
<circle cx="223.4" cy="22.2" r=".47"/>
<circle cx="253.7" cy="96.8" r=".47"/>
<circle cx="265.4" cy="143.5" r=".47"/>
<circle cx="216.4" cy="124.8" r=".47"/>
<circle cx="225.8" cy="124.8" r=".47"/>
<circle cx="190.8" cy="131.8" r=".47"/>
<circle cx="195.4" cy="40.8" r=".47"/>
<circle cx="204.7" cy="40.8" r=".47"/>
</g>
<text font-size="9.9" fill="#c90d0c" x="172.1" y="187.8">K1FM Pico Balloon 1.2</text>
<g font-size="3.5">
<text x="4.2" y="3.2" transform="rotate(90 4.2 3.2)">5/14/19</text>
<text x="4.2" y="16" transform="rotate(90 4.2 16)">9:14 PM f=0.92 /Users/alain/Devel/K1FM-Pico-Balloon/Eagle/k1fm-pico-balloon.sch (Sheet: 1/1)</text>
</g>
<text font-size="2.7" fill="#808080" x="49.6" y="34.8">MCP1754-3302</text>
<g font-size="2.3" fill="#808080">
<text x="227.2" y="23">GPS_E</text>
<text x="37.6" y="37.1" transform="rotate(-90 37.6 37.1)">VDD</text>
<text x="84.3" y="37.1" transform="rotate(-90 84.3 37.1)">3V</text>
<text x="143.4" y="38.9" transform="rotate(-90 143.4 38.9)">GND</text>
<text x="227.2" y="41.6">3V</text>
<text x="9.5" y="44">VDD</text>
<text x="18.1" y="47.8">GND</text>
<text x="214.1" y="46.2" transform="rotate(-90 214.1 46.2)">Q2</text>
<text x="216.4" y="44.8">DMP2305U</text>
<text x="130.1" y="50.1">GND</text>
<text x="143.4" y="48.3" transform="rotate(-90 143.4 48.3)">GND</text>
<text x="194.5" y="51">3V</text>
<text x="34.5" y="61.8">GND</text>
<text x="57.8" y="61.8">GND</text>
<text x="81.1" y="61.8">GND</text>
<text x="143.4" y="62.3" transform="rotate(-90 143.4 62.3)">GND</text>
<text x="194.5" y="65">D3</text>
<text x="202.4" y="61.8">GND</text>
<text x="194.5" y="69.6">D4</text>
<text x="116.8" y="74.3">VDD</text>
<text x="197.8" y="75.8" transform="rotate(-90 197.8 75.8)">GND</text>
<text x="141.8" y="80.5">GND</text>
<text x="237.4" y="80.5">GND</text>
<text x="84.3" y="88.4" transform="rotate(-90 84.3 88.4)">3V</text>
<text x="90.7" y="89.1">U1</text>
<text x="257.5" y="97.6">TX_E</text>
<text x="63.3" y="105.9" transform="rotate(-90 63.3 105.9)">RESET</text>
<text x="53.9" y="116.4" transform="rotate(-90 53.9 116.4)">3V</text>
<text x="80.2" y="114.3">Y1</text>
<text x="246.8" y="119.4">DMP2305U</text>
<text x="257.5" y="116.3">3V</text>
<text x="67.1" y="122.5">GND</text>
<text x="77.2" y="122.9">8/16/20MHz</text>
<text x="244.4" y="120.9" transform="rotate(-90 244.4 120.9)">Q3</text>
<text x="71.8" y="127.1">GND</text>
<text x="197.8" y="131.2">Q1</text>
<text x="255.2" y="137.3">CLK0</text>
<text x="50.8" y="141.1">GND</text>
<text x="258.4" y="143.5" transform="rotate(-90 258.4 143.5)">GND</text>
<text x="179.1" y="148.1">GND</text>
<text x="190.1" y="146.3" transform="rotate(-90 190.1 146.3)">GND</text>
<text x="193.1" y="148.1">ASTX-H11-25.000MHZ-T</text>
<text x="81.1" y="150.5">GND</text>
<text x="90.5" y="150.5">ATMEGA328</text>
<text x="263.1" y="159.8">GND</text>
<text x="31.9" y="169.9">CLK0</text>
<text x="102.1" y="178.5">GND</text>
<text x="55.5" y="194.8">GND</text>
<text x="67.1" y="194.8">GND</text>
<text x="76.5" y="194.8">GND</text>
<text x="88.1" y="194.8">GND</text>
</g>
<text font-size="2.3" fill="#c90d0c" x="246.8" y="61.8">TMP-36</text>
<g font-size="2" fill="#808080">
<text x="17.8" y="39.4" transform="rotate(-90 17.8 39.4)">1</text>
<text x="20.1" y="39.4" transform="rotate(-90 20.1 39.4)">2</text>
<text x="47.5" y="40.5">3</text>
<text x="52.9" y="41.5">VIN</text>
<text x="61.8" y="41.5">VOUT</text>
<text x="71.6" y="40.5">2</text>
<text x="132.1" y="39.4" transform="rotate(-90 132.1 39.4)">1</text>
<text x="134.5" y="39.4" transform="rotate(-90 134.5 39.4)">2</text>
<text x="155.6" y="36.9">10_GND</text>
<text x="155.6" y="41.5">11_RF_IN</text>
<text x="172.8" y="36.8">9_V_RESET</text>
<text x="177.6" y="41.5">8_VCC</text>
<text x="60.8" y="45.7" transform="rotate(-90 60.8 45.7)">GND</text>
<text x="155.6" y="46.2">12_GND</text>
<text x="174.4" y="46.2">7_VCC_IO</text>
<text x="59.8" y="51.1" transform="rotate(-90 59.8 51.1)">1</text>
<text x="155.6" y="50.8">13_ANTON</text>
<text x="174" y="50.8">6_V_BCKP</text>
<text x="155.6" y="55.5">14_VCC_RF</text>
<text x="173.7" y="55.5">5_EXTINT0</text>
<text x="155.6" y="60.2">15_RESERVED 4_TIMEPULSE</text>
<text x="155.6" y="64.8">16_SDA2</text>
<text x="176.5" y="64.8">3_RXD1</text>
<text x="155.6" y="69.5">17_SCL2</text>
<text x="176.7" y="69.5">2_TXD1</text>
<text x="243.5" y="66.2">1</text>
<text x="243.5" y="68.5">2</text>
<text x="243.5" y="70.8">4</text>
<text x="248.9" y="67.2">VOUT</text>
<text x="248.9" y="69.5">VCC</text>
<text x="248.9" y="71.8">/SHUTDOWN</text>
<text x="155.6" y="74.2">18_RESERVED</text>
<text x="177.4" y="74.2">1_GND</text>
<text x="243.5" y="73.2">5</text>
<text x="248.9" y="74.2">GND</text>
<text x="9.3" y="92.8">GND</text>
<text x="9.7" y="95.2">CTS</text>
<text x="86.1" y="91.8">29</text>
<text x="92.6" y="92.8">PC6(/RESET)</text>
<text x="112.9" y="95.2">PC1(ADC1)</text>
<text x="112.9" y="92.8">PC0(ADC0)</text>
<text x="127.6" y="94.1">24</text>
<text x="127.6" y="91.8">23</text>
<text x="9.5" y="97.5">VCC</text>
<text x="9.6" y="99.8">TXO</text>
<text x="86.1" y="96.5">18</text>
<text x="87.2" y="98.8">4</text>
<text x="87.2" y="101.1">6</text>
<text x="92.6" y="99.8">VCC</text>
<text x="92.6" y="97.5">AVCC</text>
<text x="112.9" y="99.8">PC3(ADC3)</text>
<text x="112.9" y="97.5">PC2(ADC2)</text>
<text x="127.6" y="101.1">27</text>
<text x="127.6" y="98.8">26</text>
<text x="127.6" y="96.5">25</text>
<text x="9.6" y="104.5">DTR</text>
<text x="10.4" y="102.2">RXI</text>
<text x="86.1" y="105.8">20</text>
<text x="92.6" y="102.2">VCC</text>
<text x="92.6" y="106.8">AREF</text>
<text x="108.3" y="102.2">PC4(ADC4/SDA)</text>
<text x="108.5" y="104.5">PC5(ADC5/SCL)</text>
<text x="118.1" y="106.8">ADC6</text>
<text x="127.6" y="105.8">19</text>
<text x="127.6" y="103.5">28</text>
<text x="17.9" y="112.8">6</text>
<text x="114" y="113.8">PD0(RXD)</text>
<text x="118.1" y="109.2">ADC7</text>
<text x="127.6" y="112.8">30</text>
<text x="127.6" y="108.1">22</text>
<text x="17.9" y="119.8">3</text>
<text x="17.9" y="117.5">4</text>
<text x="17.9" y="115.1">5</text>
<text x="87.2" y="119.8">8</text>
<text x="87.2" y="115.1">7</text>
<text x="92.6" y="116.2">PB6(XTAL1/TOSC1)</text>
<text x="113.9" y="118.5">PD2(INT0)</text>
<text x="114.2" y="116.2">PD1(TXD)</text>
<text x="127.6" y="119.8">1</text>
<text x="127.6" y="117.5">32</text>
<text x="127.6" y="115.1">31</text>
<text x="17.9" y="124.5">1</text>
<text x="17.9" y="122.1">2</text>
<text x="92.6" y="120.8">PB7(XTAL2/TOSC2)</text>
<text x="111.3" y="123.2">PD4(XCK/T0)</text>
<text x="113.9" y="120.8">PD3(INT1)</text>
<text x="115.9" y="125.5">PD5(T1)</text>
<text x="127.6" y="124.5">9</text>
<text x="127.6" y="122.1">2</text>
<text x="113.8" y="130.2">PD7(AIN1)</text>
<text x="113.8" y="127.8">PD6(AIN0)</text>
<text x="127.6" y="129.1">11</text>
<text x="127.6" y="126.8">10</text>
<text x="112.9" y="137.2">PB1(OC1A)</text>
<text x="115" y="134.8">PB0(ICP)</text>
<text x="127.6" y="136.1">13</text>
<text x="127.6" y="133.8">12</text>
<text x="196.3" y="133.8">4</text>
<text x="198.4" y="134.8">VDD</text>
<text x="207.1" y="136">OUT</text>
<text x="229" y="136.1">1</text>
<text x="232.6" y="137.2">VDD</text>
<text x="242" y="137.2">CLK0</text>
<text x="249.4" y="136.1">10</text>
<text x="86.1" y="143.1">21</text>
<text x="87.2" y="140.8">3</text>
<text x="87.2" y="138.5">5</text>
<text x="92.6" y="141.8">GND</text>
<text x="92.6" y="139.5">AGND</text>
<text x="108.7" y="141.8">PB3(MOSI/OC2)</text>
<text x="109.7" y="139.5">PB2(SS/OC1B)</text>
<text x="127.6" y="143.1">16</text>
<text x="127.6" y="140.8">15</text>
<text x="127.6" y="138.5">14</text>
<text x="196.3" y="143.1">2</text>
<text x="212.1" y="138.5">3</text>
<text x="212.1" y="143.1">1</text>
<text x="229" y="138.5">2</text>
<text x="229" y="140.8">3</text>
<text x="229" y="143.1">4</text>
<text x="232.6" y="139.5">XA</text>
<text x="232.6" y="141.8">XB</text>
<text x="242" y="139.5">CLK1</text>
<text x="242.6" y="141.8">GND</text>
<text x="249.4" y="143.1">7</text>
<text x="249.4" y="140.8">8</text>
<text x="249.4" y="138.5">9</text>
<text x="92.6" y="144.2">GND</text>
<text x="113.2" y="144.2">PB4(MISO)</text>
<text x="114.2" y="146.5">PB5(SCK)</text>
<text x="127.6" y="145.5">17</text>
<text x="198.4" y="144.2">GND</text>
<text x="207.1" y="145.3">VC</text>
<text x="229" y="145.5">5</text>
<text x="232.6" y="144.2">SCL</text>
<text x="232.6" y="146.5">SDA</text>
<text x="241.3" y="144.2">VDDO</text>
<text x="242" y="146.5">CLK2</text>
<text x="249.4" y="145.5">6</text>
<text x="112.9" y="168.8">1</text>
<text x="112.9" y="171.1">2</text>
</g>
<g font-size="1.6" fill="#808080">
<text x="231.7" y="67.1">TEMP</text>
<text x="234.3" y="71.7">3V</text>
<text x="63" y="77" transform="rotate(-90 63 77)">3V</text>
<text x="144.7" y="86.3" transform="rotate(-90 144.7 86.3)">3V</text>
<text x="24" y="95.1">GND</text>
<text x="24" y="92.7">GND</text>
<text x="43.9" y="92.7">DTR</text>
<text x="133.6" y="95.1">TEMP</text>
<text x="24" y="97.4">3V</text>
<text x="24" y="99.7">RXI</text>
<text x="24" y="104.4">DTR</text>
<text x="24" y="102.1">TXO</text>
<text x="147.6" y="102.1">SDA</text>
<text x="147.6" y="104.4">SCL</text>
<text x="24" y="113.7">RESET</text>
<text x="133.6" y="113.7">RXI</text>
<text x="24" y="116.1">MISO</text>
<text x="24" y="118.4">MOSI</text>
<text x="133.6" y="116.1">TXO</text>
<text x="24" y="125.4">GND</text>
<text x="24" y="123.1">3V</text>
<text x="24" y="120.7">SCK</text>
<text x="133.6" y="120.7">D3</text>
<text x="133.6" y="123.1">D4</text>
<text x="133.6" y="125.4">GPS_E</text>
<text x="144.7" y="121" transform="rotate(-90 144.7 121)">3V</text>
<text x="230.4" y="124.8">U2</text>
<text x="133.6" y="127.7">TX_E</text>
<text x="133.6" y="141.7">MOSI</text>
<text x="133.6" y="144.1">MISO</text>
<text x="133.6" y="146.4">SCK</text>
<text x="221.3" y="146.4">SDA</text>
<text x="221.4" y="144">SCL</text>
<text x="230.4" y="157.5">Si5351A-B-GT</text>
</g>
<g font-size="1.6" fill="#c90d0c">
<text x="236.7" y="130">Si5351A</text>
<text x="233.8" y="132.4">Clock Generator</text>
<text x="232.8" y="150.5">VDD:</text>
<text x="232.8" y="152.8">Temp:</text>
<text x="239.8" y="150.5">2.5/3.3V</text>
<text x="239.8" y="152.8">-40-85°C</text>
</g>
<g font-size="1.3" fill="#808080">
<text x="215.9" y="38.3" transform="rotate(-90 215.9 38.3)">G</text>
<text x="211.5" y="42.4" transform="rotate(-90 211.5 42.4)">D</text>
<text x="217.6" y="42.3" transform="rotate(-90 217.6 42.3)">S</text>
<text x="246.2" y="113" transform="rotate(-90 246.2 113)">G</text>
<text x="241.8" y="117" transform="rotate(-90 241.8 117)">D</text>
<text x="247.9" y="116.9" transform="rotate(-90 247.9 116.9)">S</text>
</g>
</svg>
